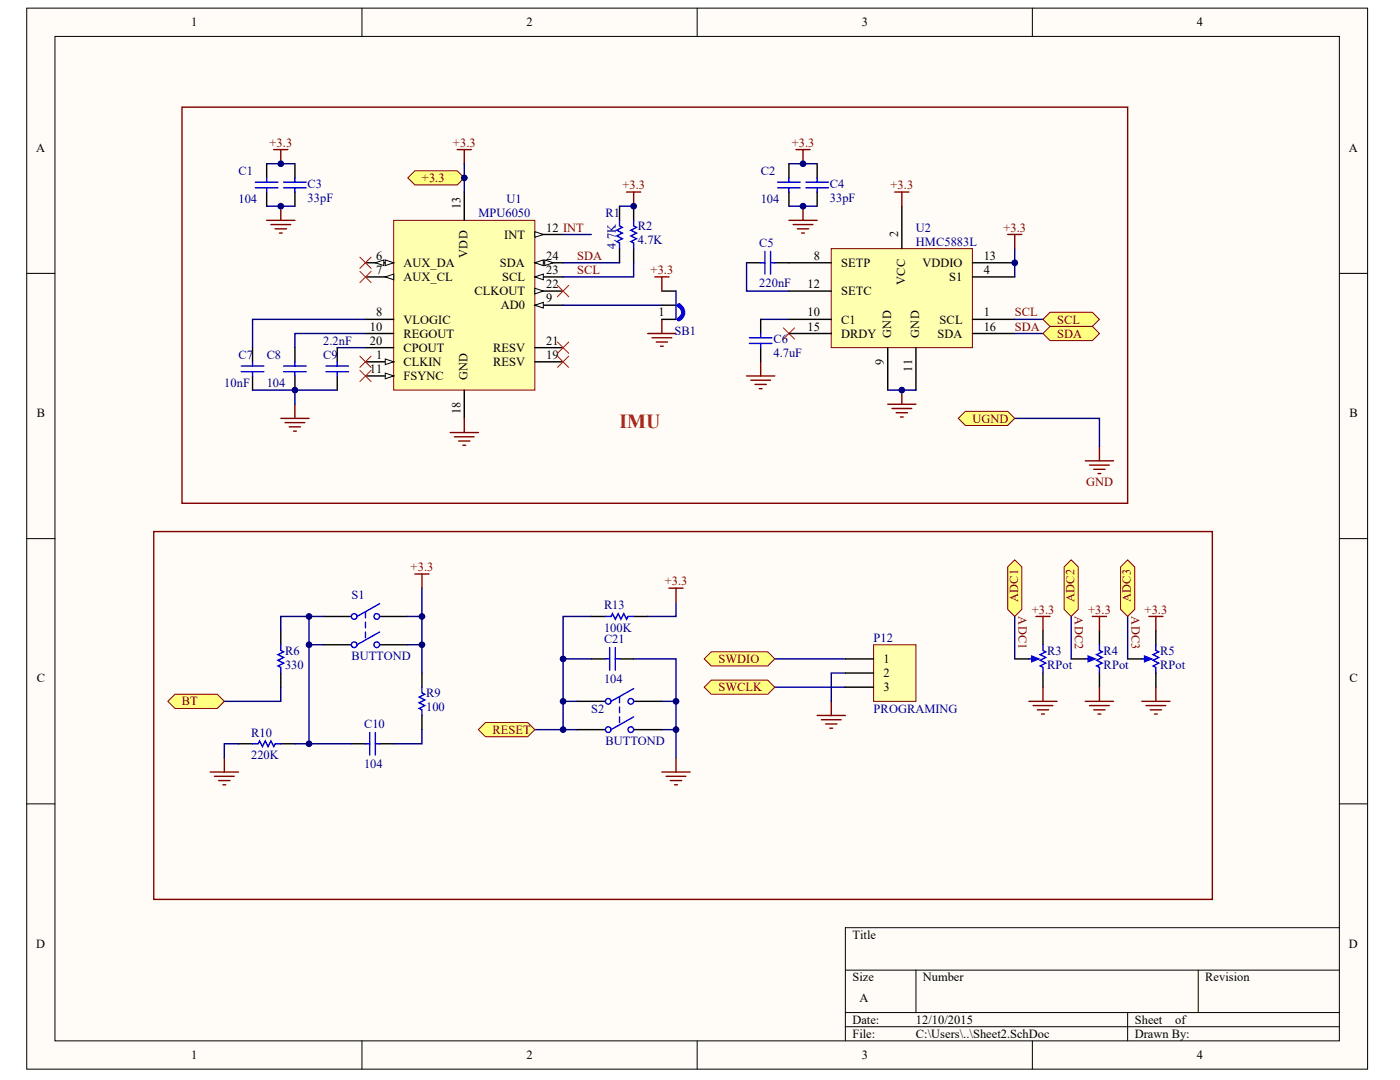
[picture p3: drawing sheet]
<svg xmlns="http://www.w3.org/2000/svg" width="279mm" height="215mm" viewBox="0 0 279 215" stroke-linecap="round" stroke-linejoin="round" font-family="sans-serif">
<g fill="#fffcf8" stroke="#000" stroke-width=".2">
<path d="M5.3 1.6h267.3v211.4h-267.3z"/>
<path d="M11 7.3h256v200.1h-256z"/>
</g>
<g fill="none" stroke="#000" stroke-width=".2">
<path d="M72.1 1.6v5.7M139 1.6v5.7M205.8 1.6v5.7M5.3 54.5h5.7M267 54.5h5.6M5.3 107.3h5.7M267 107.3h5.6M5.3 160.2h5.7M267 160.2h5.6M168.5 193.3h98.5M182.6 193.3v8.5M238.8 193.3v8.5"/>
<path d="M267 184.8h-98.5v22.6M72.1 207.4v5.6M139 207.4v5.6M168.5 201.8h98.5M168.5 204.6h98.5M205.8 207.4v5.6M224.8 201.8v5.6"/>
</g>
<path d="M78.5 43.9h28.1v33.8h-28.1z" fill="#ffffb0" stroke="#800000" stroke-width=".2"/>
<path d="M72.8 72.1h5.7" fill="none" stroke="#000" stroke-width=".28"/>
<path d="M76.8 71.5l1.7 .6-1.7 .6z" fill="#fffcf8" stroke="#000" stroke-width=".2"/>
<path d="M72.8 52.4h5.7" fill="none" stroke="#000" stroke-width=".28"/>
<g fill="#fffcf8" stroke="#000" stroke-width=".2">
<path d="M76.8 51.8l1.7 .6-1.7 .5z"/>
<path d="M74.8 52.4l1.7-.6v1.1z"/>
</g>
<path d="M72.8 55.2h5.7" fill="none" stroke="#000" stroke-width=".28"/>
<path d="M76.8 55.2l1.7-.6v1.1z" fill="#fffcf8" stroke="#000" stroke-width=".2"/>
<path d="M72.8 63.6h5.7M106.6 60.8h5.6" fill="none" stroke="#000" stroke-width=".28"/>
<path d="M106.6 60.8l1.7-.5v1.1z" fill="#fffcf8" stroke="#000" stroke-width=".2"/>
<path d="M72.8 66.5h5.7M72.8 74.9h5.7" fill="none" stroke="#000" stroke-width=".28"/>
<path d="M76.8 74.3l1.7 .6-1.7 .6z" fill="#fffcf8" stroke="#000" stroke-width=".2"/>
<path d="M106.6 46.7h5.6" fill="none" stroke="#000" stroke-width=".28"/>
<path d="M106.6 46.2l1.7 .5-1.7 .6z" fill="#fffcf8" stroke="#000" stroke-width=".2"/>
<path d="M92.5 38.3v5.6M106.6 58h5.6M72.8 69.3h5.7M92.5 77.7v5.7M106.6 72.1h5.6M106.6 69.3h5.6" fill="none" stroke="#000" stroke-width=".28"/>
<path d="M106.6 57.4l1.7 .6-1.7 .6z" fill="#fffcf8" stroke="#000" stroke-width=".2"/>
<path d="M106.6 55.2h5.6" fill="none" stroke="#000" stroke-width=".28"/>
<path d="M106.6 55.2l1.7-.6v1.1z" fill="#fffcf8" stroke="#000" stroke-width=".2"/>
<path d="M106.6 52.4h5.6" fill="none" stroke="#000" stroke-width=".28"/>
<g fill="#fffcf8" stroke="#000" stroke-width=".2">
<path d="M106.6 52.4l1.7-.6v1.1z"/>
<path d="M108.6 51.8l1.7 .6-1.7 .5z"/>
</g>
<g fill="none" stroke="#000" stroke-width=".28">
<path d="M123.5 41.1v2.8M123.5 49.5v2.9M126.3 41.1v2.8M126.3 49.5v2.9M131.9 58h2.8M148.8 52.4h2.8M154.4 52.4h2.8M50.3 69.3v2.8M50.3 74.9v2.8M58.8 69.3v2.8M58.8 74.9v2.8M67.2 69.3v2.8"/>
<path d="M67.2 74.9v2.8M131.9 63.6h2.8M131.9 60.8h2.8"/>
</g>
<g fill="none" stroke="#00f" stroke-width=".28">
<path d="M123.5 43.9v1.1l.5 .3-1.1 .6 1.1 .5-1.1 .6 1.1 .6-1.1 .5 .6 .3v1.1M126.3 43.9v1.1l.6 .3-1.2 .6 1.2 .5-1.2 .6 1.2 .6-1.2 .5 .6 .3v1.1M134.7 58v5.6M151.6 52.4h.9M152.5 50.1v4.5M153.6 50.1v4.5M153.6 52.4h.8M48.1 74.1h4.5M48.1 72.9h4.5M50.3 72.1v.8M50.3 74.1v.8M56.5 74.1h4.5"/>
<path d="M56.5 72.9h4.5M58.8 72.1v.8M58.8 74.1v.8M65 74.1h4.5M65 72.9h4.5M67.2 72.1v.8M67.2 74.1v.8"/>
</g>
<g fill="none" stroke="#800000" stroke-width=".28">
<path d="M129.1 66.5h5.6M130 67.3h3.9M130.8 68.1h2.3M131.6 69h.6M131.9 63.6v2.9M148.8 74.9h5.6M149.6 75.8h4M150.5 76.6h2.2M151.3 77.4h.6M151.6 72.1v2.8M179.8 77.7v2.8M56 83.4h5.6"/>
<path d="M56.8 84.2h3.9M57.7 85.1h2.2M58.5 85.9h.6M58.8 80.5v2.9M89.7 86.2h5.7M90.6 87h3.9M91.4 87.9h2.3M92.3 88.7h.5M92.5 83.4v2.8M176.9 80.5h5.7M177.8 81.4h3.9M178.6 82.2h2.3"/>
<path d="M179.5 83.1h.5"/>
</g>
<g fill="none" stroke="#f00" stroke-width=".2">
<path d="M71.7 51.2l2.3 2.3M71.7 54.1l2.3 2.2M74 51.2l-2.3 2.3M74 54.1l-2.3 2.2M111.1 56.9l2.3 2.2M113.4 56.9l-2.3 2.2M71.7 71l2.3 2.2M71.7 73.8l2.3 2.2M74 71l-2.3 2.2M74 73.8l-2.3 2.2M111.1 68.1l2.3 2.3M111.1 71l2.3 2.2"/>
<path d="M113.4 68.1l-2.3 2.3M113.4 71l-2.3 2.2M156.1 65.3l2.3 2.3M158.4 65.3l-2.3 2.3"/>
</g>
<path d="M112.2 52.4h11.3M112.2 46.7h5.7M123.5 41.1h2.8M126.3 52.4v2.8h-14.1M148.8 52.4v5.6h8.4M50.3 77.7h16.9M67.2 69.3h5.6M72.8 66.5h-14v2.8M72.8 63.6h-22.5v5.7M112.2 60.8h19.7M151.6 63.6h5.6" fill="none" stroke="#000080" stroke-width=".28"/>
<path d="M135.3 60.8l.1 .1a1.58 1.58 0 0 1-.1 2.7" fill="none" stroke="#00f" stroke-width=".84"/>
<path d="M165.7 49.5h28.1v19.8h-28.1z" fill="#ffffb0" stroke="#800000" stroke-width=".2"/>
<g fill="none" stroke="#000" stroke-width=".28">
<path d="M53.2 32.6v2.8M53.2 38.3v2.8M58.8 32.6v2.8M58.8 38.3v2.8M157.2 32.6v2.8M157.2 38.3v2.8M162.9 32.6v2.8M162.9 38.3v2.8M157.2 52.4h8.5M157.2 58h8.5M179.8 41.1v8.4M193.8 55.2h8.5"/>
<path d="M193.8 52.4h8.5M151.6 63.6v2.9M151.6 69.3v2.8M157.2 63.6h8.5M157.2 66.5h8.5M176.9 69.3v8.4M182.6 69.3v8.4M193.8 63.6h8.5M193.8 66.5h8.5"/>
</g>
<path d="M53.2 32.6h5.6M157.2 32.6h5.7M53.2 41.1h5.6M157.2 41.1h5.7M202.3 49.5v5.7M58.8 77.7v2.8M176.9 77.7h5.7M202.3 63.6h5.6M202.3 66.5h5.6" fill="none" stroke="#000080" stroke-width=".28"/>
<g fill="none" stroke="#00f" stroke-width=".28">
<path d="M50.9 36.3h4.5M50.9 37.4h4.5M53.2 35.4v.9M53.2 37.4v.9M56.5 36.3h4.5M56.5 37.4h4.5M58.8 35.4v.9M58.8 37.4v.9M155 36.3h4.5M155 37.4h4.5M157.2 35.4v.9M157.2 37.4v.9"/>
<path d="M160.6 36.3h4.5M160.6 37.4h4.5M162.9 35.4v.9M162.9 37.4v.9M149.4 68.4h4.5M149.4 67.3h4.5M151.6 66.5v.8M151.6 68.4v.9"/>
</g>
<g fill="none" stroke="#800000" stroke-width=".28">
<path d="M36.3 21.4h188.5v78.9h-188.5zM54.6 29.8h2.8M56 29.8v2.8M91.1 29.8h2.8M92.5 29.8v2.8M124.9 38.3h2.8M126.3 38.3v2.8M158.7 29.8h2.8M160.1 29.8v2.8M178.3 38.3h2.9M179.8 38.3v2.8M53.2 43.9h5.6"/>
<path d="M54 44.7h3.9M54.8 45.6h2.3M55.7 46.4h.5M56 41.1v2.8M130.5 55.2h2.8M131.9 55.2v2.8M157.2 43.9h5.7M158.1 44.7h3.9M158.9 45.6h2.3M159.8 46.4h.5M160.1 41.1v2.8M200.9 46.7h2.8"/>
<path d="M202.3 46.7v2.8"/>
</g>
<path d="M82.7 34h8.4l1.4 1.4-1.4 1.5h-8.4l-1.4-1.5z" fill-rule="evenodd" fill="#ffff80" stroke="#800000" stroke-width=".2"/>
<path d="M92.5 32.6v5.7" fill="none" stroke="#000080" stroke-width=".28"/>
<g fill="#ffff80" stroke="#800000" stroke-width=".2">
<path d="M209.3 62.2h8.4l1.4 1.4-1.4 1.4h-8.4l-1.4-1.4z" fill-rule="evenodd"/>
<path d="M209.3 65h8.4l1.4 1.5-1.4 1.4h-8.4l-1.4-1.4z" fill-rule="evenodd"/>
</g>
<g fill="none" stroke="#000" stroke-width=".28">
<path d="M56 125.7v2.8M56 134.1v2.8M64.4 122.8h5.6M64.4 128.5h5.6M75.7 122.8h5.6M75.7 128.5h5.6M84.1 134.1v2.8M115 139.7h5.7M117.9 122.8h2.8M117.9 131.3h2.8M123.5 131.3h2.8M126.3 122.8h2.8"/>
<path d="M126.3 139.7h5.6M47.5 148.2h2.8M56 148.2h2.8M70 148.2h2.8M75.7 148.2h2.8M84.1 142.6v2.8M115 145.4h5.7M126.3 145.4h5.6"/>
</g>
<g fill="none" stroke="#00f" stroke-width=".28">
<path d="M56 128.5v1.1l.5 .3-1.1 .5 1.1 .6-1.1 .6 1.1 .5-1.1 .6 .6 .3v1.1M72.8 122v1.1M72.8 124v1.1M72.8 125.9v1.2M75.7 125.9l-4.5 2.6M75.7 120.3l-4.5 2.5M84.1 136.9v1.2l.6 .2-1.2 .6 1.2 .6-1.2 .5 1.2 .6-1.2 .6 .6 .2v1.2M120.7 122.8h1.1l.3-.5 .5 1.1 .6-1.1 .6 1.1 .5-1.1 .6 1.1 .3-.6h1.1M120.7 131.3h.8M121.5 129v4.5M122.6 129v4.5M122.6 131.3h.9"/>
<path d="M123.5 138.9v1.1M126.3 137.2l-4.5 2.5M50.3 148.2h1.2l.2-.6 .6 1.2 .6-1.2 .5 1.2 .6-1.2 .6 1.2 .2-.6h1.2M72.8 148.2h.9M73.7 145.9v4.6M74.8 145.9v4.6M74.8 148.2h.9M123.5 140.9v1.1M123.5 142.8v1.2M126.3 142.8l-4.5 2.6"/>
<circle cx="70.6" cy="122.8" r=".56"/>
<circle cx="70.6" cy="128.5" r=".56"/>
<circle cx="75.1" cy="122.8" r=".56"/>
<circle cx="75.1" cy="128.5" r=".56"/>
<circle cx="121.2" cy="139.7" r=".56"/>
<circle cx="125.7" cy="139.7" r=".56"/>
<circle cx="121.2" cy="145.4" r=".56"/>
<circle cx="125.7" cy="145.4" r=".56"/>
</g>
<g fill="none" stroke="#000080" stroke-width=".28">
<path d="M84.1 117.2v16.9M56 136.9v2.8h-11.3M61.6 128.5h2.8M61.6 122.8v25.4M64.4 122.8h-8.4v2.9M81.3 128.5h2.8M81.3 122.8h2.8M112.2 139.7h2.8M112.2 131.3h5.7M117.9 122.8h-5.7v22.6M126.3 131.3h8.4v19.7M131.9 139.7h2.8"/>
<path d="M134.7 120v2.8h-5.6M154.4 131.3h14.1M154.4 136.9h14.1M168.5 134.1h-2.8v5.6M47.5 148.2h-2.8v2.8M58.8 148.2h11.2M84.1 145.4v2.8h-5.6M106.6 145.4h8.4M131.9 145.4h2.8"/>
</g>
<g fill="none" stroke="#800000" stroke-width=".28">
<path d="M82.7 114.4h2.8M84.1 114.4v2.8M133.3 117.2h2.8M134.7 117.2v2.8M165.7 139.7v2.9M41.9 153.8h5.6M42.7 154.7h4M43.6 155.5h2.2M44.4 156.4h.6M44.7 151v2.8M131.9 153.8h5.7M132.8 154.7h3.9"/>
<path d="M133.6 155.5h2.3M134.5 156.4h.5M134.7 151v2.8M162.9 142.6h5.6M163.7 143.4h4M164.6 144.3h2.2M165.4 145.1h.6"/>
</g>
<path d="M174.1 128.5h8.5v11.2h-8.5z" fill="#ffffb0" stroke="#800000" stroke-width=".2"/>
<path d="M168.5 131.3h5.6M168.5 134.1h5.6M168.5 136.9h5.6M202.3 131.3h2.8M207.9 125.7v2.8M207.9 134.1v2.8M213.5 131.3h2.8M219.1 125.7v2.8M219.1 134.1v2.8M224.8 131.3h2.8M230.4 125.7v2.8M230.4 134.1v2.8" fill="none" stroke="#000" stroke-width=".28"/>
<path d="M205.1 131.3h1.4M207.9 128.5v1.1l.5 .3-1.1 .5 1.1 .6-1.1 .6 1.1 .5-1.1 .6 .6 .3v1.1M216.3 131.3h1.4M219.1 128.5v1.1l.6 .3-1.1 .5 1.1 .6-1.1 .6 1.1 .5-1.1 .6 .5 .3v1.1M227.6 131.3h1.4M230.4 128.5v1.1l.6 .3-1.2 .5 1.2 .6-1.2 .6 1.2 .5-1.2 .6 .6 .3v1.1" fill="none" stroke="#00f" stroke-width=".28"/>
<g fill="#00f" stroke="#00f" stroke-width=".28">
<path d="M205.6 130.7l1.4 .6-1.4 .6z"/>
<path d="M216.9 130.7l1.4 .6-1.4 .6z"/>
<path d="M228.1 130.7l1.4 .6-1.4 .6z"/>
</g>
<g fill="none" stroke="#800000" stroke-width=".28">
<path d="M30.6 105.9h211v73.3h-211zM205.1 139.7h5.6M206.5 122.8h2.8M207.9 122.8v2.9M207.9 136.9v2.8M216.3 139.7h5.7M217.7 122.8h2.8M219.1 122.8v2.9M219.1 136.9v2.8M227.6 139.7h5.6M229 122.8h2.8M230.4 122.8v2.9"/>
<path d="M230.4 136.9v2.8M205.9 140.6h4M206.8 141.4h2.2M207.6 142.3h.6M217.2 140.6h3.9M218 141.4h2.3M218.9 142.3h.5M228.4 140.6h4M229.3 141.4h2.2M230.1 142.3h.6"/>
</g>
<path d="M202.3 122.8v8.5M213.5 122.8v8.5M224.8 122.8v8.5" fill="none" stroke="#000080" stroke-width=".28"/>
<g fill="#ffff80" stroke="#800000" stroke-width=".2">
<path d="M202.3 111.6l1.4 1.4v8.4l-1.4 1.4-1.4-1.4v-8.4z" fill-rule="evenodd"/>
<path d="M213.5 111.6l1.4 1.4v8.4l-1.4 1.4-1.4-1.4v-8.4z" fill-rule="evenodd"/>
<path d="M224.8 111.6l1.4 1.4v8.4l-1.4 1.4-1.4-1.4v-8.4z" fill-rule="evenodd"/>
<path d="M141.8 129.9h11.2l1.4 1.4-1.4 1.4h-11.2l-1.4-1.4z" fill-rule="evenodd"/>
<path d="M141.8 135.5h11.2l1.4 1.4-1.4 1.4h-11.2l-1.4-1.4z" fill-rule="evenodd"/>
<path d="M96.8 144h8.4l1.4 1.4-1.4 1.4h-8.4l-1.4-1.4z" fill-rule="evenodd"/>
<path d="M34.9 138.3h8.4l1.4 1.4-1.4 1.5h-8.4l-1.4-1.5z" fill-rule="evenodd"/>
</g>
<path d="M216.3 91.8h5.7M217.2 92.7h3.9M218 93.5h2.3M218.9 94.4h.5M219.1 89v2.8" fill="none" stroke="#800000" stroke-width=".28"/>
<path d="M202.3 83.4h16.8v5.6" fill="none" stroke="#000080" stroke-width=".28"/>
<path d="M192.4 82h8.5l1.4 1.4-1.4 1.4h-8.5l-1.4-1.4z" fill-rule="evenodd" fill="#ffff80" stroke="#800000" stroke-width=".2"/>
<g fill="#000080" stroke="#000080" stroke-width=".2">
<circle cx="56" cy="41.1" r=".56"/>
<circle cx="56" cy="32.6" r=".56"/>
<circle cx="58.8" cy="77.7" r=".56"/>
<circle cx="61.6" cy="148.2" r=".56"/>
<circle cx="61.6" cy="128.5" r=".56"/>
<circle cx="61.6" cy="122.8" r=".56"/>
<circle cx="84.1" cy="128.5" r=".56"/>
<circle cx="84.1" cy="122.8" r=".56"/>
<circle cx="92.5" cy="35.4" r=".56"/>
<circle cx="112.2" cy="145.4" r=".56"/>
<circle cx="112.2" cy="139.7" r=".56"/>
<circle cx="112.2" cy="131.3" r=".56"/>
<circle cx="126.3" cy="41.1" r=".56"/>
<circle cx="134.7" cy="145.4" r=".56"/>
<circle cx="134.7" cy="139.7" r=".56"/>
<circle cx="160.1" cy="41.1" r=".56"/>
<circle cx="160.1" cy="32.6" r=".56"/>
<circle cx="179.8" cy="77.7" r=".56"/>
<circle cx="202.3" cy="52.4" r=".56"/>
</g>
<text font-size="4" fill="#f00" x="123.5" y="85.2">IMU</text>
<g font-size="2.5">
<text x="38.1" y="5.3">1</text>
<text x="104.9" y="5.3">2</text>
<text x="171.8" y="5.3">3</text>
<text x="238.6" y="5.3">4</text>
<text x="7.2" y="30.2">A</text>
<text x="268.9" y="30.2">A</text>
<text x="91.8" y="41.6" transform="rotate(-90 91.8 41.6)">13</text>
<text x="100.5" y="47.6">INT</text>
<text x="108.9" y="46.1">12 INT</text>
<text x="179" y="47.3" transform="rotate(-90 179 47.3)">2</text>
<text x="75" y="51.8">6</text>
<text x="80.4" y="53.2">AUX_DA</text>
<text x="93.2" y="51.4" transform="rotate(-90 93.2 51.4)">VDD</text>
<text x="99.7" y="53.2">SDA</text>
<text x="108.9" y="51.8">24</text>
<text x="162.2" y="51.8">8</text>
<text x="167.7" y="53.2">SETP</text>
<text x="183.9" y="53.2">VDDIO</text>
<text x="196.1" y="51.8">13</text>
<text x="75" y="54.6">7</text>
<text x="80.4" y="56">AUX_CL</text>
<text x="94.6" y="58.8">CLKOUT</text>
<text x="100.1" y="56">SCL</text>
<text x="108.9" y="57.4">22</text>
<text x="108.9" y="54.6">23</text>
<text x="161" y="57.4">12</text>
<text x="167.7" y="58.8">SETC</text>
<text x="180.4" y="56.8" transform="rotate(-90 180.4 56.8)">VCC</text>
<text x="189.2" y="56">S1</text>
<text x="196.1" y="54.6">4</text>
<text x="73.7" y="65.9">10</text>
<text x="75" y="63.1">8</text>
<text x="80.4" y="64.5">VLOGIC</text>
<text x="99.8" y="61.6">AD0</text>
<text x="108.9" y="60.2">9</text>
<text x="131.2" y="63.1">1</text>
<text x="161" y="63.1">10</text>
<text x="161" y="65.9">15</text>
<text x="167.7" y="64.5">C1</text>
<text x="187.3" y="64.5">SCL</text>
<text x="196.1" y="63.1">1</text>
<text x="196.1" y="65.9">16</text>
<text x="73.7" y="68.7">20</text>
<text x="75" y="71.5">1</text>
<text x="80.4" y="67.3">REGOUT</text>
<text x="80.4" y="70.1">CPOUT</text>
<text x="98.3" y="70.1">RESV</text>
<text x="108.9" y="71.5">19</text>
<text x="108.9" y="68.7">21</text>
<text x="167.7" y="67.3">DRDY</text>
<text x="177.6" y="67.3" transform="rotate(-90 177.6 67.3)">GND</text>
<text x="183.2" y="67.3" transform="rotate(-90 183.2 67.3)">GND</text>
<text x="186.9" y="67.3">SDA</text>
<text x="73.7" y="74.3">11</text>
<text x="80.4" y="72.9">CLKIN</text>
<text x="80.4" y="75.7">FSYNC</text>
<text x="93.2" y="75.8" transform="rotate(-90 93.2 75.8)">GND</text>
<text x="98.3" y="72.9">RESV</text>
<text x="176.2" y="72.8" transform="rotate(-90 176.2 72.8)">9</text>
<text x="181.8" y="74.1" transform="rotate(-90 181.8 74.1)">11</text>
<text x="7.3" y="83.1">B</text>
<text x="91.8" y="82.5" transform="rotate(-90 91.8 82.5)">18</text>
<text x="269" y="83.1">B</text>
<text x="7.3" y="136">C</text>
<text x="176.1" y="132.1">1</text>
<text x="176.1" y="134.9">2</text>
<text x="176.1" y="137.8">3</text>
<text x="269" y="136">C</text>
<text x="7.2" y="188.8">D</text>
<text x="169.9" y="187.1">Title</text>
<text x="268.9" y="188.8">D</text>
<text x="169.9" y="195.5">Size</text>
<text x="184" y="195.5">Number</text>
<text x="240.2" y="195.5">Revision</text>
<text x="169.9" y="204">Date:</text>
<text x="171.3" y="199.7">A</text>
<text x="182.6" y="204">12/10/2015</text>
<text x="226.2" y="204">Sheet</text>
<text x="234.2" y="204">of</text>
<text x="169.9" y="206.8">File:</text>
<text x="182.6" y="206.8">C:\Users\..\Sheet2.SchDoc</text>
<text x="226.2" y="206.8">Drawn By:</text>
<text x="38.1" y="211">1</text>
<text x="104.9" y="211">2</text>
<text x="171.8" y="211">3</text>
<text x="238.6" y="211">4</text>
</g>
<g font-size="2.5" fill="#800000">
<text x="53.7" y="29.2">+3.3</text>
<text x="90.3" y="29.2">+3.3</text>
<text x="157.8" y="29.2">+3.3</text>
<text x="84.1" y="36.3">+3.3</text>
<text x="124" y="37.7">+3.3</text>
<text x="177.5" y="37.7">+3.3</text>
<text x="200" y="46.1">+3.3</text>
<text x="115" y="51.8">SDA</text>
<text x="115" y="54.6">SCL</text>
<text x="129.7" y="54.6">+3.3</text>
<text x="202.3" y="63.1">SCL</text>
<text x="202.3" y="65.9">SDA</text>
<text x="210.7" y="64.5">SCL</text>
<text x="210.7" y="67.3">SDA</text>
<text x="193.8" y="84.2">UGND</text>
<text x="216.5" y="96.9">GND</text>
<text x="81.8" y="113.8">+3.3</text>
<text x="132.5" y="116.6">+3.3</text>
<text x="202.9" y="120" transform="rotate(-90 202.9 120)">ADC1</text>
<text x="203" y="122.8" transform="rotate(90 203 122.8)">ADC1</text>
<text x="205.6" y="122.3">+3.3</text>
<text x="214.2" y="120" transform="rotate(-90 214.2 120)">ADC2</text>
<text x="214.3" y="122.8" transform="rotate(90 214.3 122.8)">ADC2</text>
<text x="216.9" y="122.3">+3.3</text>
<text x="225.4" y="120" transform="rotate(-90 225.4 120)">ADC3</text>
<text x="225.5" y="122.8" transform="rotate(90 225.5 122.8)">ADC3</text>
<text x="228.1" y="122.3">+3.3</text>
<text x="143.2" y="132.1">SWDIO</text>
<text x="143.2" y="137.8">SWCLK</text>
<text x="36.3" y="140.6">BT</text>
<text x="98.2" y="146.2">RESET</text>
</g>
<g font-size="2.5" fill="#000080">
<text x="47.5" y="34.9">C1</text>
<text x="151.6" y="34.9">C2</text>
<text x="47.5" y="40.5">104</text>
<text x="61.3" y="37.4">C3</text>
<text x="61.3" y="40.2">33pF</text>
<text x="101" y="40.5">U1</text>
<text x="151.6" y="40.5">104</text>
<text x="165.4" y="37.4">C4</text>
<text x="165.4" y="40.2">33pF</text>
<text x="95.4" y="43.3">MPU6050</text>
<text x="120.7" y="43.3">R1</text>
<text x="127.1" y="45.9">R2</text>
<text x="182.6" y="46.1">U2</text>
<text x="122.7" y="49.5" transform="rotate(-90 122.7 49.5)">4.7K</text>
<text x="127.1" y="48.7">4.7K</text>
<text x="151.3" y="49.2">C5</text>
<text x="182.6" y="49">HMC5883L</text>
<text x="151.3" y="57.1">220nF</text>
<text x="47.5" y="71.5">C7</text>
<text x="53.2" y="71.5">C8</text>
<text x="64.4" y="71.5">C9</text>
<text x="64.4" y="68.7">2.2nF</text>
<text x="134.5" y="66.7">SB1</text>
<text x="154.2" y="68.4">C6</text>
<text x="154.2" y="71.2">4.7uF</text>
<text x="44.7" y="77.1">10nF</text>
<text x="53.2" y="77.1">104</text>
<text x="70" y="119.4">S1</text>
<text x="120.4" y="121.4">R13</text>
<text x="120.4" y="125.9">100K</text>
<text x="56.8" y="130.4">R6</text>
<text x="70" y="131.6">BUTTOND</text>
<text x="120.4" y="128.2">C21</text>
<text x="174.1" y="127.9">P12</text>
<text x="208.7" y="130.4">R3</text>
<text x="220" y="130.4">R4</text>
<text x="231.2" y="130.4">R5</text>
<text x="56.8" y="133.2">330</text>
<text x="120.4" y="136.1">104</text>
<text x="208.7" y="133.2">RPot</text>
<text x="220" y="133.2">RPot</text>
<text x="231.2" y="133.2">RPot</text>
<text x="84.9" y="138.9">R9</text>
<text x="84.9" y="141.7">100</text>
<text x="117.9" y="142">S2</text>
<text x="174.1" y="142">PROGRAMING</text>
<text x="50.1" y="146.8">R10</text>
<text x="72.6" y="145.1">C10</text>
<text x="120.7" y="148.5">BUTTOND</text>
<text x="50.1" y="151.3">220K</text>
<text x="72.6" y="153">104</text>
</g>
</svg>
